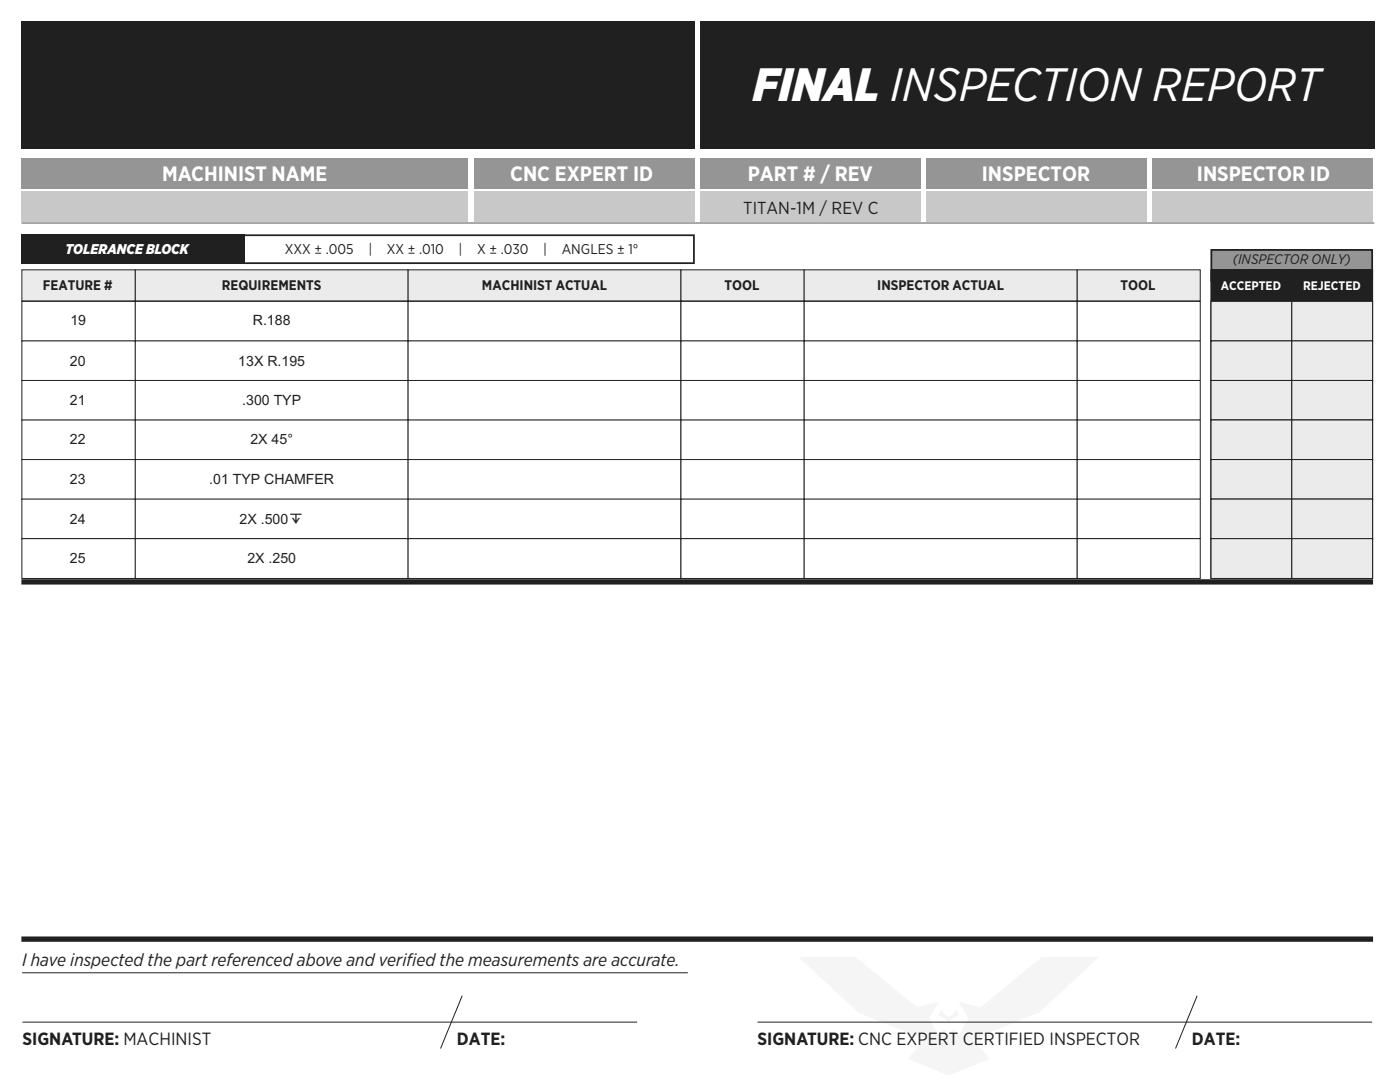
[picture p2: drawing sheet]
<svg xmlns="http://www.w3.org/2000/svg" width="279mm" height="216mm" viewBox="0 0 279 216" stroke-linecap="round" stroke-linejoin="round" font-family="sans-serif">
<!-- layer: Layer 1 -->
<g fill="#ebebec">
<path d="M159.4 191h11.3l12.3 10 4.4-1.1-2 3.3 2 3.4 1-1.3 .9 1.3 1-1.3 1 1.3 2-3.4-2-3.3 4.4 1.1 12.2-10h11.4l-11.9 11.1-13.3 5.3 3.4 3.9-8.2 3.3-8.2-3.3 3.5-3.9-13.3-5.3z"/>
<path d="M187.9 201.4l.6 1 .8 .5 .9-.5 .6-1 .6 1.1-1.7 1-.4 .6-.3-.6-1.7-1z"/>
</g>
<g fill="#231f20">
<path d="M4.3 4.3h134.4v25.4h-134.4z"/>
<path d="M4.3 46.8h44.6v5.9h-44.6z"/>
<path d="M139.7 4.3h134.6v25.4h-134.6z"/>
<path d="M48.5 46.8v5.9h90.2v-5.9zM48.8 47.1h89.5v5.2h-89.5z"/>
</g>
<path d="M4.3 38.2h89.2v6.1h-89.2z" fill="#c7c8ca"/>
<path d="M4.4 60.1h22.6v8h-22.6z" fill="#fff"/>
<path d="M4.4 60.1h22.6v8h-22.6z" fill="none" stroke="#231f20" stroke-width=".2"/>
<path d="M4.4 68h22.6v8h-22.6z" fill="#fff"/>
<path d="M4.4 68h22.6v8h-22.6z" fill="none" stroke="#231f20" stroke-width=".2"/>
<path d="M4.4 75.9h22.6v8h-22.6z" fill="#fff"/>
<path d="M4.4 75.9h22.6v8h-22.6z" fill="none" stroke="#231f20" stroke-width=".2"/>
<path d="M4.4 83.8h22.6v8h-22.6z" fill="#fff"/>
<path d="M4.4 83.8h22.6v8h-22.6z" fill="none" stroke="#231f20" stroke-width=".2"/>
<path d="M4.4 91.7h22.6v7.9h-22.6z" fill="#fff"/>
<path d="M4.4 91.7h22.6v7.9h-22.6z" fill="none" stroke="#231f20" stroke-width=".2"/>
<path d="M4.4 99.6h22.6v7.9h-22.6z" fill="#fff"/>
<path d="M4.4 99.6h22.6v7.9h-22.6z" fill="none" stroke="#231f20" stroke-width=".2"/>
<path d="M4.4 107.5h22.6v7.9h-22.6z" fill="#fff"/>
<path d="M4.4 107.5h22.6v7.9h-22.6z" fill="none" stroke="#231f20" stroke-width=".2"/>
<path d="M4.3 31.6h89.2v6.1h-89.2z" fill="#939598"/>
<path d="M4.4 53.8h22.6v6.2h-22.6z" fill="#ebebec"/>
<path d="M4.4 53.8h22.6v6.2h-22.6z" fill="none" stroke="#231f20" stroke-width=".2"/>
<path d="M94.6 38.2h44v6.1h-44z" fill="#c7c8ca"/>
<path d="M94.6 31.6h44v6.1h-44z" fill="#939598"/>
<path d="M139.7 38.2h44.1v6.1h-44.1z" fill="#c7c8ca"/>
<path d="M241.7 60.1h16.1v8h-16.1z" fill="#fff"/>
<path d="M241.7 60.1h16.1v8h-16.1z" fill="none" stroke="#231f20" stroke-width=".2"/>
<path d="M241.7 68h16.1v8h-16.1z" fill="#fff"/>
<path d="M241.7 68h16.1v8h-16.1z" fill="none" stroke="#231f20" stroke-width=".2"/>
<path d="M241.7 75.9h16.1v8h-16.1z" fill="#fff"/>
<path d="M241.7 75.9h16.1v8h-16.1z" fill="none" stroke="#231f20" stroke-width=".2"/>
<path d="M241.7 83.8h16.1v8h-16.1z" fill="#fff"/>
<path d="M241.7 83.8h16.1v8h-16.1z" fill="none" stroke="#231f20" stroke-width=".2"/>
<path d="M241.7 91.7h16.1v7.9h-16.1z" fill="#fff"/>
<path d="M241.7 91.7h16.1v7.9h-16.1z" fill="none" stroke="#231f20" stroke-width=".2"/>
<path d="M241.7 99.6h16.1v7.9h-16.1z" fill="#fff"/>
<path d="M241.7 99.6h16.1v7.9h-16.1z" fill="none" stroke="#231f20" stroke-width=".2"/>
<path d="M241.7 107.5h16.1v7.9h-16.1z" fill="#fff"/>
<path d="M241.7 107.5h16.1v7.9h-16.1z" fill="none" stroke="#231f20" stroke-width=".2"/>
<path d="M257.8 60.1h16.1v8h-16.1z" fill="#fff"/>
<path d="M257.8 60.1h16.1v8h-16.1z" fill="none" stroke="#231f20" stroke-width=".2"/>
<path d="M257.8 68h16.1v8h-16.1z" fill="#fff"/>
<path d="M257.8 68h16.1v8h-16.1z" fill="none" stroke="#231f20" stroke-width=".2"/>
<path d="M257.8 75.9h16.1v8h-16.1z" fill="#fff"/>
<path d="M257.8 75.9h16.1v8h-16.1z" fill="none" stroke="#231f20" stroke-width=".2"/>
<path d="M257.8 83.8h16.1v8h-16.1z" fill="#fff"/>
<path d="M257.8 83.8h16.1v8h-16.1z" fill="none" stroke="#231f20" stroke-width=".2"/>
<path d="M257.8 91.7h16.1v7.9h-16.1z" fill="#fff"/>
<path d="M257.8 91.7h16.1v7.9h-16.1z" fill="none" stroke="#231f20" stroke-width=".2"/>
<path d="M257.8 99.6h16.1v7.9h-16.1z" fill="#fff"/>
<path d="M257.8 99.6h16.1v7.9h-16.1z" fill="none" stroke="#231f20" stroke-width=".2"/>
<path d="M257.8 107.5h16.1v7.9h-16.1z" fill="#fff"/>
<path d="M257.8 107.5h16.1v7.9h-16.1z" fill="none" stroke="#231f20" stroke-width=".2"/>
<path d="M139.7 31.6h44.1v6.1h-44.1z" fill="#939598"/>
<path d="M241.7 49.9h32.1v6.2h-32.1z" fill="#939598" stroke="#231f20" stroke-width=".35"/>
<path d="M241.7 53.8h25.5v6.2h-25.5zM248.3 53.8h25.6v6.2h-25.6zM4.4 194.1h132.9M92.2 198.7l-4.3 10.5M238.9 198.7l-4.3 10.5M4.5 204h122.6M151.2 204h122.6" fill="none" stroke="#231f20" stroke-width=".2"/>
<path d="M4.3 116.1h269.7M4.3 187.4h269.7" fill="none" stroke="#231f20" stroke-width="1.1" stroke-linecap="butt"/>
<g fill="#ebebec" stroke="#231f20" stroke-width=".2">
<path d="M241.7 60.1h16.1v8h-16.1z"/>
<path d="M241.7 68h16.1v8h-16.1z"/>
<path d="M241.7 75.9h16.1v8h-16.1z"/>
<path d="M241.7 83.8h16.1v8h-16.1z"/>
<path d="M241.7 91.7h16.1v7.9h-16.1z"/>
<path d="M241.7 99.6h16.1v7.9h-16.1z"/>
<path d="M241.7 107.5h16.1v7.9h-16.1z"/>
<path d="M257.8 60.1h16.1v8h-16.1z"/>
<path d="M257.8 68h16.1v8h-16.1z"/>
<path d="M257.8 75.9h16.1v8h-16.1z"/>
<path d="M257.8 83.8h16.1v8h-16.1z"/>
<path d="M257.8 91.7h16.1v7.9h-16.1z"/>
<path d="M257.8 99.6h16.1v7.9h-16.1z"/>
<path d="M257.8 107.5h16.1v7.9h-16.1z"/>
</g>
<path d="M184.8 38.2h44.1v6.1h-44.1z" fill="#c7c8ca"/>
<path d="M184.8 31.6h44.1v6.1h-44.1z" fill="#939598"/>
<path d="M230 38.2h44v6.1h-44z" fill="#c7c8ca"/>
<path d="M230 31.6h44v6.1h-44z" fill="#939598"/>
<path d="M4.3 44.5h270" fill="none" stroke="#a09f9f" stroke-width=".35"/>
<g fill="#231f20">
<path d="M241.7 53.8h16.1v6.2h-16.1z"/>
<path d="M257.8 53.8h16.1v6.2h-16.1z"/>
</g>
<path d="M27 60.1h54.4v8h-54.4z" fill="#fff"/>
<path d="M27 60.1h54.4v8h-54.4z" fill="none" stroke="#231f20" stroke-width=".2"/>
<path d="M27 68h54.4v8h-54.4z" fill="#fff"/>
<path d="M27 68h54.4v8h-54.4z" fill="none" stroke="#231f20" stroke-width=".2"/>
<path d="M27 75.9h54.4v8h-54.4z" fill="#fff"/>
<path d="M27 75.9h54.4v8h-54.4z" fill="none" stroke="#231f20" stroke-width=".2"/>
<path d="M27 83.8h54.4v8h-54.4z" fill="#fff"/>
<path d="M27 83.8h54.4v8h-54.4z" fill="none" stroke="#231f20" stroke-width=".2"/>
<path d="M27 91.7h54.4v7.9h-54.4z" fill="#fff"/>
<path d="M27 91.7h54.4v7.9h-54.4z" fill="none" stroke="#231f20" stroke-width=".2"/>
<path d="M27 99.6h54.4v7.9h-54.4z" fill="#fff"/>
<path d="M27 99.6h54.4v7.9h-54.4z" fill="none" stroke="#231f20" stroke-width=".2"/>
<path d="M27 107.5h54.4v7.9h-54.4z" fill="#fff"/>
<path d="M27 107.5h54.4v7.9h-54.4z" fill="none" stroke="#231f20" stroke-width=".2"/>
<path d="M27 53.8h54.4v6.2h-54.4z" fill="#ebebec"/>
<path d="M27 53.8h54.4v6.2h-54.4z" fill="none" stroke="#231f20" stroke-width=".2"/>
<path d="M81.5 60.1h54.4v8h-54.4z" fill="#fff"/>
<path d="M81.5 60.1h54.4v8h-54.4z" fill="none" stroke="#231f20" stroke-width=".2"/>
<path d="M81.5 68h54.4v8h-54.4z" fill="#fff"/>
<path d="M81.5 68h54.4v8h-54.4z" fill="none" stroke="#231f20" stroke-width=".2"/>
<path d="M81.5 75.9h54.4v8h-54.4z" fill="#fff"/>
<path d="M81.5 75.9h54.4v8h-54.4z" fill="none" stroke="#231f20" stroke-width=".2"/>
<path d="M81.5 83.8h54.4v8h-54.4z" fill="#fff"/>
<path d="M81.5 83.8h54.4v8h-54.4z" fill="none" stroke="#231f20" stroke-width=".2"/>
<path d="M81.5 91.7h54.4v7.9h-54.4z" fill="#fff"/>
<path d="M81.5 91.7h54.4v7.9h-54.4z" fill="none" stroke="#231f20" stroke-width=".2"/>
<path d="M81.5 99.6h54.4v7.9h-54.4z" fill="#fff"/>
<path d="M81.5 99.6h54.4v7.9h-54.4z" fill="none" stroke="#231f20" stroke-width=".2"/>
<path d="M81.5 107.5h54.4v7.9h-54.4z" fill="#fff"/>
<path d="M81.5 107.5h54.4v7.9h-54.4z" fill="none" stroke="#231f20" stroke-width=".2"/>
<path d="M81.5 53.8h54.4v6.2h-54.4z" fill="#ebebec"/>
<path d="M81.5 53.8h54.4v6.2h-54.4z" fill="none" stroke="#231f20" stroke-width=".2"/>
<path d="M214.9 60.1h24.6v8h-24.6z" fill="#fff"/>
<path d="M214.9 60.1h24.6v8h-24.6z" fill="none" stroke="#231f20" stroke-width=".2"/>
<path d="M214.9 68h24.6v8h-24.6z" fill="#fff"/>
<path d="M214.9 68h24.6v8h-24.6z" fill="none" stroke="#231f20" stroke-width=".2"/>
<path d="M214.9 75.9h24.6v8h-24.6z" fill="#fff"/>
<path d="M214.9 75.9h24.6v8h-24.6z" fill="none" stroke="#231f20" stroke-width=".2"/>
<path d="M214.9 83.8h24.6v8h-24.6z" fill="#fff"/>
<path d="M214.9 83.8h24.6v8h-24.6z" fill="none" stroke="#231f20" stroke-width=".2"/>
<path d="M214.9 91.7h24.6v7.9h-24.6z" fill="#fff"/>
<path d="M214.9 91.7h24.6v7.9h-24.6z" fill="none" stroke="#231f20" stroke-width=".2"/>
<path d="M214.9 99.6h24.6v7.9h-24.6z" fill="#fff"/>
<path d="M214.9 99.6h24.6v7.9h-24.6z" fill="none" stroke="#231f20" stroke-width=".2"/>
<path d="M214.9 107.5h24.6v7.9h-24.6z" fill="#fff"/>
<path d="M214.9 107.5h24.6v7.9h-24.6z" fill="none" stroke="#231f20" stroke-width=".2"/>
<path d="M214.9 53.8h24.6v6.2h-24.6z" fill="#ebebec"/>
<path d="M214.9 53.8h24.6v6.2h-24.6z" fill="none" stroke="#231f20" stroke-width=".2"/>
<path d="M135.9 60.1h24.6v8h-24.6z" fill="#fff"/>
<path d="M135.9 60.1h24.6v8h-24.6z" fill="none" stroke="#231f20" stroke-width=".2"/>
<path d="M135.9 68h24.6v8h-24.6z" fill="#fff"/>
<path d="M135.9 68h24.6v8h-24.6z" fill="none" stroke="#231f20" stroke-width=".2"/>
<path d="M135.9 75.9h24.6v8h-24.6z" fill="#fff"/>
<path d="M135.9 75.9h24.6v8h-24.6z" fill="none" stroke="#231f20" stroke-width=".2"/>
<path d="M135.9 83.8h24.6v8h-24.6z" fill="#fff"/>
<path d="M135.9 83.8h24.6v8h-24.6z" fill="none" stroke="#231f20" stroke-width=".2"/>
<path d="M135.9 91.7h24.6v7.9h-24.6z" fill="#fff"/>
<path d="M135.9 91.7h24.6v7.9h-24.6z" fill="none" stroke="#231f20" stroke-width=".2"/>
<path d="M135.9 99.6h24.6v7.9h-24.6z" fill="#fff"/>
<path d="M135.9 99.6h24.6v7.9h-24.6z" fill="none" stroke="#231f20" stroke-width=".2"/>
<path d="M135.9 107.5h24.6v7.9h-24.6z" fill="#fff"/>
<path d="M135.9 107.5h24.6v7.9h-24.6z" fill="none" stroke="#231f20" stroke-width=".2"/>
<path d="M135.9 53.8h24.6v6.2h-24.6z" fill="#ebebec"/>
<path d="M135.9 53.8h24.6v6.2h-24.6z" fill="none" stroke="#231f20" stroke-width=".2"/>
<path d="M160.5 60.1h54.4v8h-54.4z" fill="#fff"/>
<path d="M160.5 60.1h54.4v8h-54.4z" fill="none" stroke="#231f20" stroke-width=".2"/>
<path d="M160.5 68h54.4v8h-54.4z" fill="#fff"/>
<path d="M160.5 68h54.4v8h-54.4z" fill="none" stroke="#231f20" stroke-width=".2"/>
<path d="M160.5 75.9h54.4v8h-54.4z" fill="#fff"/>
<path d="M160.5 75.9h54.4v8h-54.4z" fill="none" stroke="#231f20" stroke-width=".2"/>
<path d="M160.5 83.8h54.4v8h-54.4z" fill="#fff"/>
<path d="M160.5 83.8h54.4v8h-54.4z" fill="none" stroke="#231f20" stroke-width=".2"/>
<path d="M160.5 91.7h54.4v7.9h-54.4z" fill="#fff"/>
<path d="M160.5 91.7h54.4v7.9h-54.4z" fill="none" stroke="#231f20" stroke-width=".2"/>
<path d="M160.5 99.6h54.4v7.9h-54.4z" fill="#fff"/>
<path d="M160.5 99.6h54.4v7.9h-54.4z" fill="none" stroke="#231f20" stroke-width=".2"/>
<path d="M160.5 107.5h54.4v7.9h-54.4z" fill="#fff"/>
<path d="M160.5 107.5h54.4v7.9h-54.4z" fill="none" stroke="#231f20" stroke-width=".2"/>
<path d="M160.5 53.8h54.4v6.2h-54.4z" fill="#ebebec"/>
<path d="M160.5 53.8h54.4v6.2h-54.4z" fill="none" stroke="#231f20" stroke-width=".2"/>
<text font-size="9.3" fill="#fff" x="150.3" y="20.2">FINAL INSPECTION REPORT</text>
<g font-size="4.2" fill="#fff">
<text x="32.3" y="36.1">MACHINIST NAME</text>
<text x="101.8" y="36.1">CNC EXPERT ID</text>
<text x="149.2" y="36.1">PART # / REV</text>
<text x="195.9" y="36.1">INSPECTOR</text>
<text x="238.9" y="36.1">INSPECTOR ID</text>
</g>
<g font-size="3.5" fill="#231f20">
<text x="148.3" y="42.6">TITAN-1M / REV C</text>
<text x="4.4" y="192.8">I have inspected the part referenced above and verif</text>
<text x="81.1" y="192.8">ied the measurements are accurate.</text>
<text x="4.5" y="208.4">SIGNATURE: MACHINIST</text>
<text x="91.2" y="208.4">DATE:</text>
<text x="151.2" y="208.4">SIGNATURE: CNC EXPERT CERTIFIED INSPECTOR</text>
<text x="237.9" y="208.4">DATE:</text>
</g>
<text font-size="2.8" fill="#fff" x="13.1" y="50.8">TOLERANCE BLOCK</text>
<g font-size="2.8" fill="#231f20">
<text x="56.9" y="50.8">XXX ± .005</text>
<text x="73.5" y="50.8">|</text>
<text x="77.2" y="50.8">XX ± .010</text>
<text x="91.5" y="50.8">|</text>
<text x="95.2" y="50.8">X ± .030</text>
<text x="108.4" y="50.8">|</text>
<text x="112.1" y="50.8">ANGLES ± 1°</text>
<text x="246" y="52.7">(INSPECTOR ONLY)</text>
<text x="8.5" y="57.9">FEATURE #</text>
<text x="44.3" y="57.9">REQUIREMENTS</text>
<text x="96.2" y="57.9">MACHINIST ACTUAL</text>
<text x="144.6" y="57.9">TOOL</text>
<text x="175.1" y="57.9">INSPECTOR ACTUAL</text>
<text x="223.6" y="57.9">TOOL</text>
<text x="14.1" y="64.9">19</text>
<text x="50.5" y="64.9">R.188</text>
<text x="13.9" y="73">20</text>
<text x="47.6" y="73">13X R.195</text>
<text x="13.9" y="80.8">21</text>
<text x="48.3" y="80.8">.300 TYP</text>
<text x="13.9" y="88.6">22</text>
<text x="50" y="88.6">2X 45ä</text>
<text x="13.9" y="96.5">23</text>
<text x="41.8" y="96.5">.01 TYP CHAMFER</text>
<text x="13.9" y="104.6">24</text>
<text x="47.8" y="104.6">2X .500É</text>
<text x="13.9" y="112.4">25</text>
<text x="49.4" y="112.4">2X .250</text>
</g>
<g font-size="2.5" fill="#fff">
<text x="243.7" y="57.9">ACCEPTED</text>
<text x="260.1" y="57.9">REJECTED</text>
</g>
</svg>
